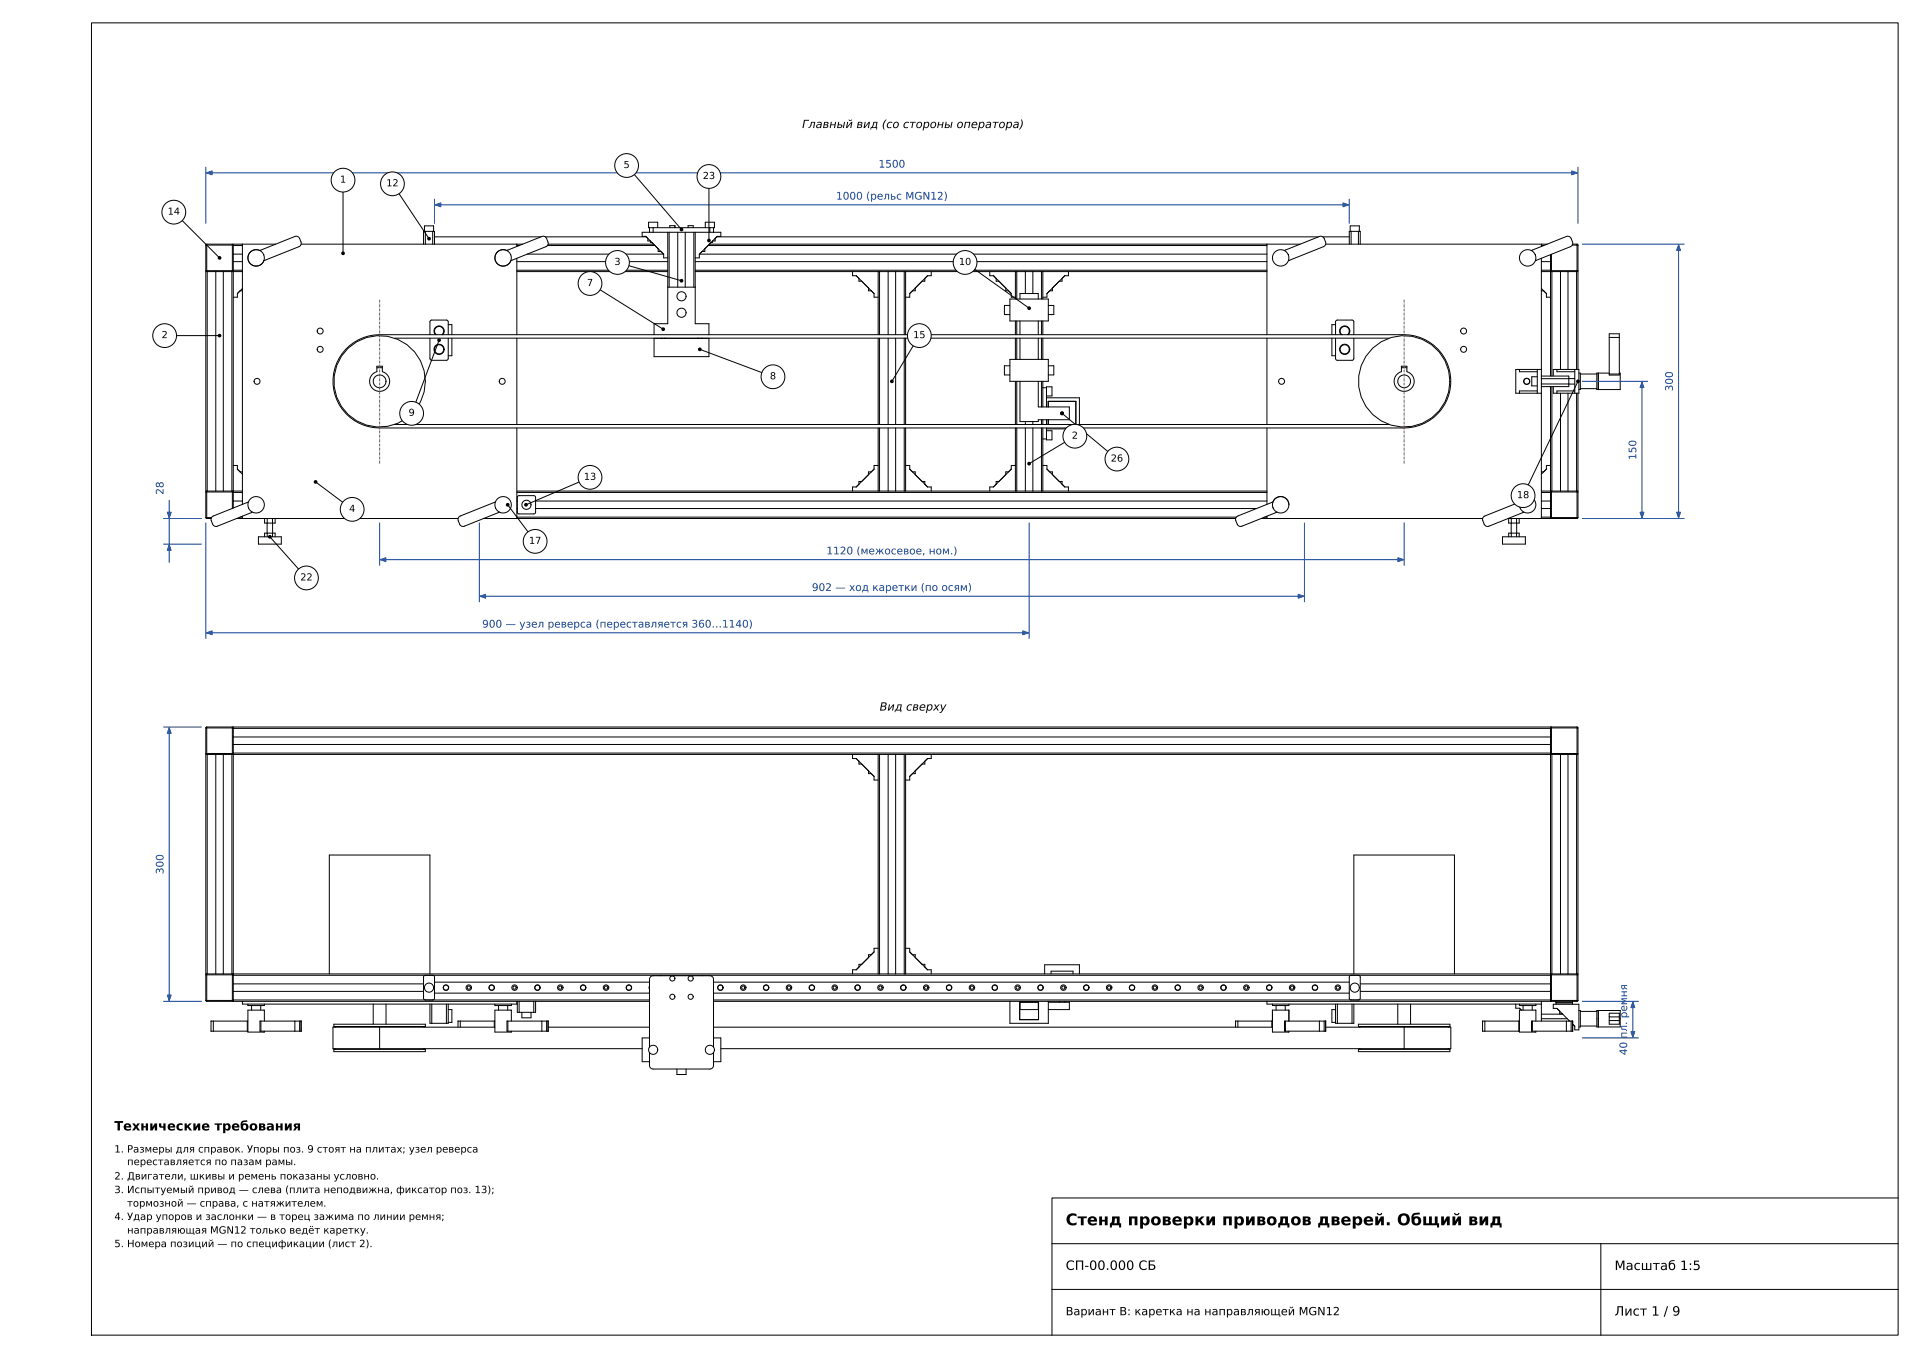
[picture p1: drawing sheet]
<svg xmlns="http://www.w3.org/2000/svg" width="420mm" height="297mm" viewBox="0 0 420 297" stroke-linecap="round" stroke-linejoin="round" font-family="sans-serif">
<g fill="none" stroke="#000" stroke-width=".22">
<path d="M20 5h395v287h-395zM38 46.4l10 10M45 53.6v5.6M45 59.2l.2 .2M45.2 53.4l-.2 .2M45.2 53.4v6l-.2-.2M45.2 53.4h5.6M45.3 59.4h-.3v48h.3M45.3 59.4h5.4M45.3 59.4v48M47.2 59.4v48M48.8 59.4v48"/>
<path d="M50.7 59.4h.3M50.7 59.4v48M50.8 53.4v6l.2-.2h-6M50.8 53.4l.2 .2h-6M50.8 53.4l.2 .2M51 59.2l-.2 .2M51 59.1v.3M51 53.7v5.4M51 59.4v48M51 59.4h2M51 57.2h2M51 55.6h2"/>
<path d="M51 59.1h2M51 53.7h2M53 53.4v56.9M54.7 55.1a2.24 2.24 0 0 1 2.2-.3l7.6-3.1h.6l.4 .5 .4 1-.4 .7-7.7 3.1a1.82 1.82 0 0 1-2.7 .9 1.82 1.82 0 0 1-.4-2.8zM60.3 53.4h-9.3v.3M65.8 53.4h48.5M92.8 50.6v-1.2h2v1.2M93 50.6h-.4v2.8M93 50.6h1.6M93 50.6v2.8M94.6 50.6h.4v2.8M94.6 50.6v2.8"/>
<path d="M95 51.8h23.3M108.7 55.1a2.24 2.24 0 0 1 2.2-.3l7.6-3.1h.6l.4 .5 .4 1-.4 .7-7.7 3.1a1.82 1.82 0 0 1-2.7 .9 1.82 1.82 0 0 1-.4-2.8zM113 59.4h33M113 57.2h33M113 53.4v.5M113 56.5v16.7M113 59.1h33M113 53.7h.5M115.3 55.6h29.8M119.2 51.8h22.1M119.7 53.7h23.5M119.8 53.4h23.1"/>
<path d="M141.6 52.1v.6h.6v.3h.3M142 50.8h.8M142 49.8h.8M142 49.8h-.2v-1.2h2v1.2M142 49.8v1M142 50.8h-1.6v.9h.8l3.9 3.9v.8h.9M142.8 50.8h12.4M142.8 49.8h12.4M142.8 49.8v1M143.9 54.4v.6h.6M146 50.8v20h-3v2.4M146.3 50.8v12"/>
<path d="M146.4 49.8v-.4h1.2v.4M148.2 50.8v12M149.8 50.8v12M150.4 49.8v-.4h1.2v.4M151.7 50.8v12M152 59.4h40M152 57.2h125M152 50.8v20h3v2.4M152 59.1h125M152.9 55.6h124.1M154.1 54.4v.6h-.6M154.2 49.8v-1.2h2v1.2h-.2"/>
<path d="M154.8 53.7h122.2M155.1 53.4h129.2M155.2 50.8h.8M155.2 49.8h.8M155.2 49.8v1M156 50.8h1.6v.9h-.8l-3.9 3.9v.8h-.9M156 49.8v1M156.4 52.1v.6h-.6v.3h-.3M156.7 51.8h131.6M186.4 59.4v.9h.8l3.9 3.9v.8h.9M192 59.4h.3M192 59.4v13.8"/>
<path d="M192.3 59.4h5.4M192.3 59.4v13.8M194.2 59.4v13.8M195.8 59.4v13.8M197.7 59.4h.3M197.7 59.4v13.8M198 59.4h24M198 59.4v13.8M203.6 59.4v.9h-.8l-3.9 3.9v.8h-.9M216.4 59.4v.9h.8l3.9 3.9v.8h.9M222 59.4h.3M222 59.4v6"/>
<path d="M222.3 59.4h5.4M222.3 59.4v6M224.2 59.4v4.8M225.8 59.4v4.8M227.7 59.4h.3M227.7 59.4v6M228 59.4h49M228 59.4v6M233.6 59.4v.9h-.8l-3.9 3.9v.8h-.9M277 53.4v19.8M280.8 54.8l7.7-3.1h.6l.4 .5 .4 1-.4 .7-7.8 3.1M289.2 51.8h5.8"/>
<path d="M289.8 53.4h48.5M295.2 50.6v-1.2h2v1.2M295.4 50.6h-.4v2.8M295.4 50.6h1.6M295.4 50.6v2.8M297 50.6h.4v2.8M297 50.6v2.8M334.8 54.8l7.7-3.1h.6l.4 .5 .4 1-.4 .7-7.8 3.1M337 59.4h2M337 57.2h2M337 53.4v.5M337 56.5v56.9"/>
<path d="M337 59.1h2M337 53.7h.5M339 59.1v.3M339 59.4h.3M339 55.7v3.4M339 59.4v22.8M339 59.2l.2 .2M339.2 55.6v3.8l-.2-.2h6M339.3 59.4h5.4M339.3 59.4v22.8M341.2 59.4v21.4M342.8 59.4v21.4"/>
<path d="M343.8 53.6h1.2M343.8 53.4h1M344.7 59.4h.3v21.4M344.7 59.4v21.4M344.8 53.4v6l.2-.2M344.8 53.4l.2 .2M345 59.2l-.2 .2M345 53.6v5.6M52.5 63.6h.5M53 63.1l-1.1 1.1v.8h-.9M75.6 76.4a10.2 10.2 0 0 1 7.4-3.2h224a10.2 10.2 0 0 1 10.2 10.2 10.2 10.2 0 0 1-10.2 10.2h-224a10.2 10.2 0 0 1-9.4-6.2 10.2 10.2 0 0 1 2-11zM86.3 74h217.4"/>
<path d="M94 74v4.4l.4 .4h3.2l.3-.2 .1-4.6M94 73.2v-2.8l.4-.4 3.5 .1 .1 .3v2.8M95.2 73.2a1.12 1.12 0 0 1 0-1.6 1.12 1.12 0 0 1 1.6 0 1.12 1.12 0 0 1 0 1.6M95.4 73.2a1 1 0 0 1-.1-1.5 1 1 0 0 1 1.4 0 1 1 0 0 1-.1 1.5M98 71h.8v2.2M98.8 74v3.8h-.8M113 74v18.8M143 74v4h12v-4M143 74h12M144.6 74h.1M145.4 74h.1M146 62.8h6"/>
<path d="M152.6 74h.1M153.4 74h.1M187.8 60.9v.6h.6M189.9 63v.6h.6M192 74v18.8M192.3 74v18.8M194.2 74v18.8M195.8 74v18.8M197.7 74v18.8M198 74v18.8M200.1 63v.6h-.6M202.2 60.9v.6h-.6"/>
<path d="M217.8 60.9v.6h.6M219.9 63v.6h.6M220.8 66.8h-1.2v2h1.2M220.8 65.4h8.4v4.8h-8.4zM220.8 78.6h8.4v4.8h-8.4zM222 70.2v3M222 74v4.6M222.3 70.2v3M222.3 74v4.6M223 65.4v-1.2h4v1.2M223 70.2v3M223 74v4.6"/>
<path d="M227 70.2v3M227 74v4.6M227.7 70.2v3M227.7 74v4.6M228 70.2v3M228 74v4.6M229.2 66.8h1.2v2h-1.2M230.1 63v.6h-.6M232.2 60.9v.6h-.6M277 74v18.8M291.2 74v3.8h.8M292 74v4.4l.4 .4h3.2l.3-.2 .1-4.6"/>
<path d="M292 73.2v-2.8l.4-.4 3.5 .1 .1 .3v2.8M292 71h-.8v2.2M293.2 73.2a1.12 1.12 0 0 1 0-1.6 1.12 1.12 0 0 1 1.6 0 1.12 1.12 0 0 1 0 1.6M293.4 73.2a1 1 0 0 1-.1-1.5 1 1 0 0 1 1.4 0 1 1 0 0 1-.1 1.5M337 63.1l1.1 1.1v.8h.9M337 63.6h.5M351.8 73.8v-.8h2.2v.8M351.8 73.8v8M351.8 73.8h2.2M354 73.8v8M82.4 80.5h1.2M82.4 80.1h1.2v1.2a2.2 2.2 0 0 1 1.2 3.4 2.2 2.2 0 0 1-3.6 0 2.2 2.2 0 0 1 1.2-3.4z"/>
<path d="M86.3 92.8h217.4M113 93.6v19.8M192 93.6v13.8M192.3 93.6v13.8M194.2 93.6v13.8M195.8 93.6v13.8M197.7 93.6v13.8M198 93.6v13.8M220.8 80h-1.2v2h1.2M222 83.4v9.4M222 93.6v13.8M222.3 83.4v9.4"/>
<path d="M222.3 93.6v13.8M223 83.4v8.8h4v-.4h6.8v-2.8h-6.8v-5.6M224.2 92.2v.6M224.2 93.6v13.8M225.8 92.2v.6M225.8 93.6v13.8M227.7 83.4v5.6M227.7 91.8v1M227.7 93.6v13.8M228 83.4v5.6M228 91.8v1M228 93.6v13.8"/>
<path d="M228 84.8h.8M228 96h.8M228.8 94.2h1.2v2h-1.2v-.2M228.8 84.8v-.2h1.2v2h-1.2M228.8 87h7.2v5.8M228.8 84.8v4.2M228.8 91.8v1M228.8 93.6v2.4M229.2 89v-1.2h6v5M229.2 91.8v1M229.2 80h1.2v2h-1.2M235.2 87.8v5"/>
<path d="M236 93.6v.2h-7.2M277 93.6v16.7M306.4 80.5h1.2M306.4 80.1h1.2v1.2a2.2 2.2 0 0 1 1.2 3.4 2.2 2.2 0 0 1-3.6 0 2.2 2.2 0 0 1 1.2-3.4zM332.2 80.8v.5h3.9M336.1 82.4h-1.2v2h1.2M336.1 80.8v5.2M336.1 85.5h-3.9v.5M337 80.8h-5.6v5.2h5.6M337 82.2h6v2.4h-6M337 84h6M339 84.6v22.8"/>
<path d="M339.3 84.6v22.8M339.6 82.2v-1.4h5.6v5.2h-5.6v-1.4M340.4 80.8v.5h3.9M341.2 86v21.4M342.8 86v21.4M343 84h1.3M344.3 85.5h-3.9v.5M344.3 82.8h-7.3M344.3 80.8v5.2M344.7 86v21.4M345 86v21.4h-.3M345.2 81.6h.3v3.6h-.3"/>
<path d="M345.5 81.8h3.6M345.5 85h3.6M349.4 81.6v3.6M351.8 81.6h-2.7v3.6h5.1v-3a.35 .35 0 0 0-.2-.6M351.8 81.8v.2h2.2v-.2M351.8 81.8h2.2M45 107.6v5.6M45 113.2l.2 .2M45 113.2h1.2M45 107.6l.2-.2v6M45 107.6h6l-.2-.2v3.8M45.2 107.4l-.2 .2"/>
<path d="M45.2 113.4h1M45.3 107.4h5.4M50.7 107.4h.3M50.8 107.4l.2 .2M51 107.4v.3M51 107.7v3.4M51 109.6h2M51 107.4h2M51 101.8h.9v.8l1.1 1.1M51 107.7h2M51.7 113.4h48.5M52.5 113.1h.5"/>
<path d="M52.5 103.2h.5M53 112.9v.5M54.3 109.8l-7.7 3.1-.4 .4v.6l.5 1 .7 .2 7.8-3.1M56.5 117.4h5v1.6h-5zM57.8 113.4v1h2.4v-1M57.9 117.4v-.8h2.2v.8M58.4 114.4v2.2M58.4 113.4v1M58.4 116.6v.8M59.6 113.4v4M105.7 113.4h164.5M108.3 109.8l-7.7 3.1-.4 .4v.6l.5 1 .7 .2 7.8-3.1"/>
<path d="M113 111.2h.1M113 109.6h.1M113 107.4h79M113 113.1h157.3M113 107.7h164M113.2 108.5l.3-.1 3.5 .1 .1 .3-.1 3.5-.3 .1-3.5-.1-.1-.3zM117.1 111.2h157.6M117.1 109.6h159.9M188.4 105.3h-.6v.6M190.5 103.2h-.6v.6M192 107.4h.3M192 101.8h-.9v.8l-3.9 3.9h-.8v.9"/>
<path d="M192.3 107.4h5.4M197.7 107.4h.3M198 107.4h24M198 101.8h.9v.8l3.9 3.9h.8v.9M199.5 103.2h.6v.6M201.6 105.3h.6v.6M218.4 105.3h-.6v.6M220.5 103.2h-.6v.6M222 107.4h.3M222 101.8h-.9v.8l-3.9 3.9h-.8v.9M222.3 107.4h5.4M227.7 107.4h.3"/>
<path d="M228 107.4h49M228 101.8h.9v.8l3.9 3.9h.8v.9M229.5 103.2h.6v.6M231.6 105.3h.6v.6M275.7 113.4h48.5M276.5 113.1h.5M277 112.9v.5M281.8 110.4a1.89 1.89 0 0 0-1.6-1.7 1.89 1.89 0 0 0-2 1.1l-7.7 3.1-.4 .7 .4 1.1 .4 .4h.6l7.7-3.1M328.5 117.4h5v1.6h-5zM329.8 113.4v1h2.4v-1M329.8 117.4v-.8h2.4v.8M330.4 113.4v4"/>
<path d="M331.6 116.6v.8M331.6 113.4v1M331.6 114.4v2.2M332.3 109.8l-7.7 3.1-.4 .4v.6l.5 1 .7 .2 7.8-3.1M337 111.2h2M337 109.6h2M337 107.4h2M337 103.2h.5M337 113.1h2M337 107.7h2M339 113.1v.3h-9.3M339 107.4v.3"/>
<path d="M339 107.4h.3M339 107.7v5.4M339 101.8h-.9v.8l-1.1 1.1M339 113.2l.2 .2M339.2 107.4l-.2 .2M339.2 113.4h5.6M339.3 107.4h5.4M344.8 107.4l.2 .2M345 113.2l-.2 .2M345 113.2h-6l.2 .2M345 107.6h-6l.2-.2v6M345 107.6l-.2-.2v6"/>
<path d="M345 107.6v5.6M45 159.2v5.6M45.2 159l-.2 .2M45.2 159v6l-.2-.2M45.2 159h5.6M50.8 159v6l.2-.2h-6M50.8 159l.2 .2h-6M50.8 159l.2 .2M51 159.3v-.3h288v.3M51 159.3v5.4M51 159.3h288M339 159.3v5.4"/>
<path d="M339.2 159l-.2 .2M339.2 159v6l-.2-.2h6M339.2 159h5.6M339.2 159l-.2 .2h6M344.8 159v6l.2-.2M344.8 159l.2 .2M345 159.2v5.6M45 164.8l.2 .2M45.3 165h-.3v48h.3M45.3 165v48M45.3 165h5.4M47.2 165v48"/>
<path d="M48.8 165v48M50.7 165h.3M50.7 165v48M51 164.8l-.2 .2M51 164.7v.3M51 165v48M51 161.2h288M51 162.8h288M51 165h141M51 164.7h288M186.4 165v.9h.8l3.9 3.9v.8h.9M187.8 166.5v.6h.6"/>
<path d="M189.9 168.6v.6h.6M192 165h.3M192 165v48M192.3 165v48M192.3 165h5.4M194.2 165v48M195.8 165v48M197.7 165h.3M197.7 165v48M198 165v48M198 165h141M200.1 168.6v.6h-.6"/>
<path d="M202.2 166.5v.6h-.6M203.6 165v.9h-.8l-3.9 3.9v.8h-.9M339 164.7v.3M339 165h.3M339 165v48M339 164.8l.2 .2M339.3 165v48M339.3 165h5.4M341.2 165v48M342.8 165v48M344.7 165h.3v48h-.3M344.7 165v48"/>
<path d="M345 164.8l-.2 .2M45 213.2v5.6M45 213.2l.2-.2v6M45 213.2h6l-.2-.2v6M45 218.8l.2 .2M45 218.8h6l-.2 .2M45.2 213l-.2 .2M45.2 219h5.6M45.3 213h5.4M50.7 213h.3M50.8 213l.2 .2M51 218.8l-.2 .2"/>
<path d="M51 213v.3M51 218.7v.3h91M51 213.3v5.4M51 213h141M51 215.2h41.6M51 216.8h41.6M51 213.3h288M51 218.7h91M53 219v.6h60v-.6M54.2 219.6v.3h3.6v-.3M55 219.9v1M57 219.9v1"/>
<path d="M72 213v-26h22v26M81.6 219.6v4.4M84.4 219.6v4.4M93 213.3l-.3 .1-.1 .3v4.6l.4 .4M94 219.6v4.2h.4M94.4 219.6v4.2M94.6 213.3l.3 .1 .1 .3v4.6l-.4 .4M95 217.2h47M95 214.8h47M97.6 219.6v4.2M98 219.6v4.2h-.4M108.2 219.6v.3h3.6v-.3"/>
<path d="M109 219.9v1M111 219.9v1M113.1 219v2.4h.4M113.5 219v2.4M116.7 219v2.4M117.1 219v2.4h-.4M142 215.7v.6M144.5 213.3v.1M153.5 213.3v.1M156 217.2h139M156 214.8h139M156 218.7h183"/>
<path d="M188.4 210.9h-.6v.6M190.5 208.8h-.6v.6M192 213h.3M192 207.4h-.9v.8l-3.9 3.9h-.8v.9M192.3 213h5.4M197.7 213h.3M198 207.4h.9v.8l3.9 3.9h.8v.9M198 213h141M199.5 208.8h.6v.6M201.6 210.9h.6v.6M220.8 219v4.8h8.4v-4.8M222.9 219.1h4.2v3.9h-4.2z"/>
<path d="M227 219.2v1.6M227.1 219.2h-4.1v1.6h4.1M228.4 213v-2h7.6v2M229.2 219.2h4.6v1.6h-4.6M229.8 213v-.6h4.8v.6M231.6 219v.2M232.8 219v.2M277 219v.6h60M278.2 219.6v.3h3.6v-.3M279 219.9v1M281 219.9v1M292 219.6v4.2h.4"/>
<path d="M292.4 219.6v4.2M295.4 213.3l-.3 .1-.1 .3v4.6l.4 .4M295.6 219.6v4.2M296 213v-26h22v26M296 219.6v4.2h-.4M297 213.3l.3 .1 .1 .3v4.6l-.4 .4M297.4 215.2h41.6M297.4 216.8h41.6M305.6 219.6v4.4M308.4 219.6v4.4M331.4 219.6v.9h.8l.4 .4M332.2 219.6v.3h3.6v-.3"/>
<path d="M333 219.9v1M335 219.9v1M337 219v4.3M339 213v.3M339 218.7v.3h-183M339 213h.3M339 213.3v5.4M339 218.8l.2 .2M339.2 213l-.2 .2M339.2 219h5.6M339.3 213h5.4M340.2 219.3h3.6"/>
<path d="M340.2 219v.6M343.8 219v.6M344.8 213l.2 .2M345 218.8l-.2 .2M345 213.2h-6l.2-.2v6M345 213.2l-.2-.2v6M345 213.2v5.6M345 218.8h-6l.2 .2M46.1 223.3h.1M46.1 223.3h.5M46.1 225.5h.1M46.1 225.5h.5"/>
<path d="M46.1 223.3v2.2M46.6 223.3h7.5M46.6 225.5h7.5M46.6 223.3v2.2M54.1 223.3h.1M54.1 225.5h.1M54.1 223.3v2.2M57 223.3h-.2v2.2h.2M57 223.3h7.5M57 225.5h7.5M57 223.3v2.2M57.8 223.3v-2.4h-3.6v4.8h3.6v-.2"/>
<path d="M64.5 223.3h1M64.5 225.5h1M64.5 223.3v2.2M65.5 223.3h.3M65.5 225.5h.3M65.5 223.3v2.2M65.8 223.3v2.2M73 224.5v-.5h20v.5M73 229.5v.5h20v-.5M73 229.5h20M73 224.5h20M73 224.5l.4 .2"/>
<path d="M73.4 229.4l-.4 .1M83 224.7h-10.2v4.7h10.2M83 224.7h25.2M83 229.4h57.4M83 224.7v4.7M92.6 229.4l.4 .1M93 224.5l-.4 .2M94.4 223.8h3.2M98 220.8h.8v2.8h-.8M100.1 223.3h.1M100.1 223.3h.5M100.1 223.3v1.4"/>
<path d="M100.6 223.3h7.5M100.6 223.3v1.4M108.1 223.3h.1M108.1 223.3v1.4M111 223.3h-.2v2.2h.2M111 223.3h7.5M111 225.5h7.5M111 223.3v2.2M111.8 223.3v-2.4h-3.6v4.8h3.6v-.2M113.5 221.4h3.2M114.1 221.4v1.2h2v-1.2M118.5 223.3h1"/>
<path d="M118.5 225.5h1M118.5 223.3v2.2M119.5 223.3h.3M119.5 225.5h.3M119.5 223.3v2.2M119.8 223.3v2.2M119.9 224.7h22.1M142 229v-14.8l.3-.6 .5-.2h12.4l.6 .3 .2 .5v14.8M142 230.2v3l.3 .4 .5 .2h12.6l.4-.3 .2-.4v-2.9M142 227h-1.6v5.2h1.6M148 233.8v1.2h2v-1.2M156 227h1.6v5.2h-1.6"/>
<path d="M156 224.7h122.2M157.6 229.4h149.4M270.1 223.3h.1M270.1 223.3h.5M270.1 223.3v1.4M270.6 223.3h7.5M270.6 223.3v1.4M278.1 223.3h.1M278.1 223.3v1.4M281 223.3h-.2v2.2h.2M281 223.3h7.5M281 225.5h7.5"/>
<path d="M281 223.3v2.2M281.8 223.3v-2.4h-3.6v4.8h3.6v-.2M288.5 223.3h1M288.5 225.5h1M288.5 223.3v2.2M289.5 223.3h.3M289.5 225.5h.3M289.5 223.3v2.2M289.8 223.3v2.2M289.9 224.7h17.1M292 220.8h-.8v2.8h.8M292.4 223.8h3.2"/>
<path d="M297 224.5v-.5h20v.5M297 229.5v.5h20v-.5M297 229.5h20M297 224.5h20M297 224.5l.4 .2M297.4 229.4l-.4 .1M307 224.7h10.2v4.7h-10.2M307 224.7v4.7M316.6 229.4l.4 .1M317 224.5l-.4 .2M324.1 223.3h.1M324.1 223.3h.5"/>
<path d="M324.1 225.5h.1M324.1 225.5h.5M324.1 223.3v2.2M324.6 223.3h7.5M324.6 225.5h7.5M324.6 223.3v2.2M332.1 223.3h.1M332.1 225.5h.1M332.1 223.3v2.2M335 223.3h-.2v2.2h.2M335 223.3h7.5M335 225.5h7.5"/>
<path d="M335 223.3v2.2M335.8 223.3v-2.4h-3.6v4.8h3.6v-.2M337 222.8h5.7M337 221.8h4.7M341 221.1v.6h.6M342.5 223.3h1M342.5 225.5h1M342.5 223.3v2.2M343 223.1v.2M343.2 223.3l-2.8-2.8h-.8v-.9h5.6v5.6h-.9v-.8l-.4-.4M343.5 223.3h.3M343.5 225.5h.3"/>
<path d="M343.5 223.3v2.2M343.8 223.3v2.2M345.2 221h.3v3.6h-.3M345.5 221.2h3.6M345.5 224.4h3.6M349.1 221h5.1v3.6h-5.1zM349.4 221v3.6M351.8 223.2v.8h2.2v-.8M351.8 222.4v-.8h2.2v.8M351.8 222.4v.8M351.8 223.2h2.2M351.8 222.4h2.2"/>
<path d="M354 222.4v.8M230 272h185M350 272v20M415 262h-185v30M230 282h185"/>
<circle cx="56" cy="56.4" r="1.8"/>
<circle cx="110" cy="56.4" r="1.8"/>
<circle cx="280" cy="56.4" r="1.8"/>
<circle cx="334" cy="56.4" r="1.8"/>
<circle cx="70" cy="76.4" r=".65"/>
<circle cx="70" cy="72.4" r=".65"/>
<circle cx="96" cy="76.4" r="1.12"/>
<circle cx="96" cy="76.4" r="1"/>
<circle cx="149" cy="68.4" r="1"/>
<circle cx="149" cy="64.8" r="1"/>
<circle cx="294" cy="76.4" r="1.12"/>
<circle cx="294" cy="76.4" r="1"/>
<circle cx="320" cy="72.4" r=".65"/>
<circle cx="320" cy="76.4" r=".65"/>
<circle cx="56.2" cy="83.4" r=".65"/>
<circle cx="83" cy="83.4" r="10"/>
<circle cx="83" cy="83.4" r="1.4"/>
<circle cx="109.8" cy="83.4" r=".65"/>
<circle cx="232.2" cy="90.4" r=".32"/>
<circle cx="280.2" cy="83.4" r=".65"/>
<circle cx="307" cy="83.4" r="1.4"/>
<circle cx="307" cy="83.4" r="10"/>
<circle cx="333.8" cy="83.4" r=".65"/>
<circle cx="56" cy="110.4" r="1.8"/>
<circle cx="110" cy="110.4" r="1.8"/>
<circle cx="115.1" cy="110.4" r="1"/>
<circle cx="280" cy="110.4" r="1.8"/>
<circle cx="334" cy="110.4" r="1.8"/>
<circle cx="93.8" cy="216" r="1"/>
<circle cx="97.5" cy="216" r=".6"/>
<circle cx="97.5" cy="216" r=".56"/>
<circle cx="102.5" cy="216" r=".35"/>
<circle cx="102.5" cy="216" r=".6"/>
<circle cx="107.5" cy="216" r=".56"/>
<circle cx="107.5" cy="216" r=".6"/>
<circle cx="112.5" cy="216" r=".6"/>
<circle cx="112.5" cy="216" r=".35"/>
<circle cx="117.5" cy="216" r=".56"/>
<circle cx="117.5" cy="216" r=".6"/>
<circle cx="122.5" cy="216" r=".35"/>
<circle cx="122.5" cy="216" r=".6"/>
<circle cx="127.5" cy="216" r=".6"/>
<circle cx="127.5" cy="216" r=".56"/>
<circle cx="132.5" cy="216" r=".35"/>
<circle cx="132.5" cy="216" r=".6"/>
<circle cx="137.5" cy="216" r=".56"/>
<circle cx="137.5" cy="216" r=".6"/>
<circle cx="147" cy="218" r=".56"/>
<circle cx="147" cy="214" r=".56"/>
<circle cx="151" cy="218" r=".56"/>
<circle cx="151" cy="214" r=".56"/>
<circle cx="157.5" cy="216" r=".6"/>
<circle cx="157.5" cy="216" r=".56"/>
<circle cx="162.5" cy="216" r=".35"/>
<circle cx="162.5" cy="216" r=".6"/>
<circle cx="167.5" cy="216" r=".6"/>
<circle cx="167.5" cy="216" r=".56"/>
<circle cx="172.5" cy="216" r=".6"/>
<circle cx="172.5" cy="216" r=".35"/>
<circle cx="177.5" cy="216" r=".56"/>
<circle cx="177.5" cy="216" r=".6"/>
<circle cx="182.5" cy="216" r=".35"/>
<circle cx="182.5" cy="216" r=".6"/>
<circle cx="187.5" cy="216" r=".56"/>
<circle cx="187.5" cy="216" r=".6"/>
<circle cx="192.5" cy="216" r=".6"/>
<circle cx="192.5" cy="216" r=".35"/>
<circle cx="197.5" cy="216" r=".56"/>
<circle cx="197.5" cy="216" r=".6"/>
<circle cx="202.5" cy="216" r=".35"/>
<circle cx="202.5" cy="216" r=".6"/>
<circle cx="207.5" cy="216" r=".56"/>
<circle cx="207.5" cy="216" r=".6"/>
<circle cx="212.5" cy="216" r=".35"/>
<circle cx="212.5" cy="216" r=".6"/>
<circle cx="217.5" cy="216" r=".6"/>
<circle cx="217.5" cy="216" r=".56"/>
<circle cx="222.5" cy="216" r=".6"/>
<circle cx="222.5" cy="216" r=".35"/>
<circle cx="227.5" cy="216" r=".56"/>
<circle cx="227.5" cy="216" r=".6"/>
<circle cx="232.5" cy="216" r=".35"/>
<circle cx="232.5" cy="216" r=".6"/>
<circle cx="237.5" cy="216" r=".56"/>
<circle cx="237.5" cy="216" r=".6"/>
<circle cx="242.5" cy="216" r=".35"/>
<circle cx="242.5" cy="216" r=".6"/>
<circle cx="247.5" cy="216" r=".6"/>
<circle cx="247.5" cy="216" r=".56"/>
<circle cx="252.5" cy="216" r=".6"/>
<circle cx="252.5" cy="216" r=".35"/>
<circle cx="257.5" cy="216" r=".56"/>
<circle cx="257.5" cy="216" r=".6"/>
<circle cx="262.5" cy="216" r=".35"/>
<circle cx="262.5" cy="216" r=".6"/>
<circle cx="267.5" cy="216" r=".56"/>
<circle cx="267.5" cy="216" r=".6"/>
<circle cx="272.5" cy="216" r=".35"/>
<circle cx="272.5" cy="216" r=".6"/>
<circle cx="277.5" cy="216" r=".6"/>
<circle cx="277.5" cy="216" r=".56"/>
<circle cx="282.5" cy="216" r=".6"/>
<circle cx="282.5" cy="216" r=".35"/>
<circle cx="287.5" cy="216" r=".56"/>
<circle cx="287.5" cy="216" r=".6"/>
<circle cx="292.5" cy="216" r=".35"/>
<circle cx="292.5" cy="216" r=".6"/>
<circle cx="296.2" cy="216" r="1"/>
<circle cx="142.8" cy="229.6" r="1"/>
<circle cx="155.2" cy="229.6" r="1"/>
</g>
<g fill="none" stroke="#0b3d91" stroke-width=".22">
<path d="M45 36.6v12.2M45.1 37.8h299.8M345 36.6v12.2M95 43.6v5.2M95.1 44.8h199.8M295 43.6v5.2M346 53.4h22.2M367 53.5v59.8M346 83.4h14.2M359 83.5v29.8M35.8 113.4h8.2M35.8 119h8.2"/>
<path d="M37 119.1v3.9M37 109.4v3.9M37 113.4v5.6M45 114.4v25.2M83 114.4v9.2M104.8 114.4v17.2M225 114.4v25.2M285.2 114.4v17.2M307 114.4v9.2M346 113.4h22.2M45.1 138.4h179.8M83.1 122.4h223.8"/>
<path d="M104.9 130.4h180.2M35.8 159h8.2M37 159.1v59.8M35.8 219h8.2M346 219h12.2M357 219.1v7.8M346 227h12.2"/>
</g>
<g fill="#0b3d91" stroke="#0b3d91" stroke-width=".22">
<path d="M343.6 37.4l1.3 .4-1.3 .4z"/>
<path d="M45.1 37.8l1.3-.4v.8z"/>
<path d="M293.6 44.4l1.3 .4-1.3 .4z"/>
<path d="M95.1 44.8l1.3-.4v.8z"/>
<path d="M305.6 122l1.3 .4-1.3 .4z"/>
<path d="M83.1 122.4l1.3-.4v.8z"/>
<path d="M283.8 130l1.3 .4-1.3 .4z"/>
<path d="M104.9 130.4l1.3-.4v.8z"/>
<path d="M223.6 138l1.3 .4-1.3 .4z"/>
<path d="M45.1 138.4l1.3-.4v.8z"/>
<path d="M367 53.5l.4 1.3h-.8z"/>
<path d="M366.6 112h.8l-.4 1.3z"/>
<path d="M359 83.5l.4 1.3h-.8z"/>
<path d="M358.6 112h.8l-.4 1.3z"/>
<path d="M37 119.1l.4 1.3h-.8z"/>
<path d="M36.6 112h.8l-.4 1.3z"/>
<path d="M36.6 217.6h.8l-.4 1.3z"/>
<path d="M37 159.1l.4 1.3h-.8z"/>
<path d="M356.6 225.6h.8l-.4 1.3z"/>
<path d="M357 219.1l.4 1.3h-.8z"/>
</g>
<path d="M83 101.4v-36M307 101.4v-36" fill="none" stroke="#c0392b" stroke-width=".22" stroke-dasharray=".6 .1 .1 .1" stroke-linecap="butt"/>
<circle cx="48" cy="56.4" r=".23" fill="#000" stroke="#000" stroke-width=".35"/>
<circle cx="38" cy="46.4" r="2.6" fill="#fff" stroke="#000" stroke-width=".22"/>
<path d="M75 39.4v16" fill="none" stroke="#000" stroke-width=".22"/>
<circle cx="75" cy="55.4" r=".23" fill="#000" stroke="#000" stroke-width=".35"/>
<circle cx="75" cy="39.4" r="2.6" fill="#fff" stroke="#000" stroke-width=".22"/>
<path d="M36 73.4h12" fill="none" stroke="#000" stroke-width=".22"/>
<circle cx="48" cy="73.4" r=".23" fill="#000" stroke="#000" stroke-width=".35"/>
<circle cx="36" cy="73.4" r="2.6" fill="#fff" stroke="#000" stroke-width=".22"/>
<path d="M69 105.4l8 6" fill="none" stroke="#000" stroke-width=".22"/>
<circle cx="69" cy="105.4" r=".23" fill="#000" stroke="#000" stroke-width=".35"/>
<circle cx="77" cy="111.4" r="2.6" fill="#fff" stroke="#000" stroke-width=".22"/>
<path d="M137 36.2l12 14" fill="none" stroke="#000" stroke-width=".22"/>
<circle cx="149" cy="50.2" r=".23" fill="#000" stroke="#000" stroke-width=".35"/>
<circle cx="137" cy="36.2" r="2.6" fill="#fff" stroke="#000" stroke-width=".22"/>
<path d="M135 57.4l14 4" fill="none" stroke="#000" stroke-width=".22"/>
<circle cx="149" cy="61.4" r=".23" fill="#000" stroke="#000" stroke-width=".35"/>
<circle cx="135" cy="57.4" r="2.6" fill="#fff" stroke="#000" stroke-width=".22"/>
<path d="M129 62l16 10" fill="none" stroke="#000" stroke-width=".22"/>
<circle cx="145" cy="72" r=".23" fill="#000" stroke="#000" stroke-width=".35"/>
<circle cx="129" cy="62" r="2.6" fill="#fff" stroke="#000" stroke-width=".22"/>
<path d="M153 76.4l16 6" fill="none" stroke="#000" stroke-width=".22"/>
<circle cx="153" cy="76.4" r=".23" fill="#000" stroke="#000" stroke-width=".35"/>
<circle cx="169" cy="82.4" r="2.6" fill="#fff" stroke="#000" stroke-width=".22"/>
<path d="M96 74.4l-6 16" fill="none" stroke="#000" stroke-width=".22"/>
<circle cx="96" cy="74.4" r=".23" fill="#000" stroke="#000" stroke-width=".35"/>
<circle cx="90" cy="90.4" r="2.6" fill="#fff" stroke="#000" stroke-width=".22"/>
<path d="M211 57.4l14 10" fill="none" stroke="#000" stroke-width=".22"/>
<circle cx="225" cy="67.4" r=".23" fill="#000" stroke="#000" stroke-width=".35"/>
<circle cx="211" cy="57.4" r="2.6" fill="#fff" stroke="#000" stroke-width=".22"/>
<path d="M232.2 90.4l12 10" fill="none" stroke="#000" stroke-width=".22"/>
<circle cx="232.2" cy="90.4" r=".23" fill="#000" stroke="#000" stroke-width=".35"/>
<circle cx="244.2" cy="100.4" r="2.6" fill="#fff" stroke="#000" stroke-width=".22"/>
<path d="M235 95.4l-10 6" fill="none" stroke="#000" stroke-width=".22"/>
<circle cx="225" cy="101.4" r=".23" fill="#000" stroke="#000" stroke-width=".35"/>
<circle cx="235" cy="95.4" r="2.6" fill="#fff" stroke="#000" stroke-width=".22"/>
<path d="M155 38.6v14" fill="none" stroke="#000" stroke-width=".22"/>
<circle cx="155" cy="52.6" r=".23" fill="#000" stroke="#000" stroke-width=".35"/>
<circle cx="155" cy="38.6" r="2.6" fill="#fff" stroke="#000" stroke-width=".22"/>
<path d="M85.8 40.2l8 12" fill="none" stroke="#000" stroke-width=".22"/>
<circle cx="93.8" cy="52.2" r=".23" fill="#000" stroke="#000" stroke-width=".35"/>
<circle cx="85.8" cy="40.2" r="2.6" fill="#fff" stroke="#000" stroke-width=".22"/>
<path d="M345 83.4l-12 25" fill="none" stroke="#000" stroke-width=".22"/>
<circle cx="345" cy="83.4" r=".23" fill="#000" stroke="#000" stroke-width=".35"/>
<circle cx="333" cy="108.4" r="2.6" fill="#fff" stroke="#000" stroke-width=".22"/>
<path d="M59 117.4l8 9" fill="none" stroke="#000" stroke-width=".22"/>
<circle cx="59" cy="117.4" r=".23" fill="#000" stroke="#000" stroke-width=".35"/>
<circle cx="67" cy="126.4" r="2.6" fill="#fff" stroke="#000" stroke-width=".22"/>
<path d="M111 110.4l6 8" fill="none" stroke="#000" stroke-width=".22"/>
<circle cx="111" cy="110.4" r=".23" fill="#000" stroke="#000" stroke-width=".35"/>
<circle cx="117" cy="118.4" r="2.6" fill="#fff" stroke="#000" stroke-width=".22"/>
<path d="M201 73.4l-6 10" fill="none" stroke="#000" stroke-width=".22"/>
<circle cx="195" cy="83.4" r=".23" fill="#000" stroke="#000" stroke-width=".35"/>
<circle cx="201" cy="73.4" r="2.6" fill="#fff" stroke="#000" stroke-width=".22"/>
<path d="M129 104.4l-14 6" fill="none" stroke="#000" stroke-width=".22"/>
<circle cx="115" cy="110.4" r=".23" fill="#000" stroke="#000" stroke-width=".35"/>
<circle cx="129" cy="104.4" r="2.6" fill="#fff" stroke="#000" stroke-width=".22"/>
<text font-size="3.5" x="233" y="268">Стенд проверки приводов дверей. Общий вид</text>
<g font-size="2.8">
<text x="25" y="247.2">Технические требования</text>
<text x="233" y="277.7">СП-00.000 СБ</text>
<text x="353" y="277.8">Масштаб 1:5</text>
<text x="353" y="287.7">Лист 1 / 9</text>
</g>
<g font-size="2.5">
<text x="175.4" y="28">Главный вид (со стороны оператора)</text>
<text x="192.3" y="155.4">Вид сверху</text>
<text x="233" y="287.6">Вариант В: каретка на направляющей MGN12</text>
</g>
<g font-size="2.3" fill="#0b3d91">
<text x="192.1" y="36.6">1500</text>
<text x="182.8" y="43.6">1000 (рельс MGN12)</text>
<text x="365.7" y="85.6" transform="rotate(-90 365.7 85.6)">300</text>
<text x="357.7" y="100.6" transform="rotate(-90 357.7 100.6)">150</text>
<text x="35.7" y="108.2" transform="rotate(-90 35.7 108.2)">28</text>
<text x="180.7" y="121.2">1120 (межосевое, ном.)</text>
<text x="177.5" y="129.2">902 — ход каретки (по осям)</text>
<text x="105.4" y="137.2">900 — узел реверса (переставляется 360…1140)</text>
<text x="35.7" y="191.2" transform="rotate(-90 35.7 191.2)">300</text>
<text x="355.7" y="230.8" transform="rotate(-90 355.7 230.8)">40 пл. ремня</text>
</g>
<g font-size="2.2">
<text x="25" y="252.1">1. Размеры для справок. Упоры поз. 9 стоят на плитах; узел реверса</text>
<text x="25" y="258">2. Двигатели, шкивы и ремень показаны условно.</text>
<text x="27.8" y="254.8">переставляется по пазам рамы.</text>
<text x="25" y="260.9">3. Испытуемый привод — слева (плита неподвижна, фиксатор поз. 13);</text>
<text x="27.8" y="263.9">тормозной — справа, с натяжителем.</text>
<text x="25" y="266.8">4. Удар упоров и заслонки — в торец зажима по линии ремня;</text>
<text x="27.8" y="269.8">направляющая MGN12 только ведёт каретку.</text>
<text x="25" y="272.7">5. Номера позиций — по спецификации (лист 2).</text>
</g>
<g font-size="2.1">
<text x="74.3" y="39.9">1</text>
<text x="84.5" y="40.7">12</text>
<text x="136.3" y="36.7">5</text>
<text x="153.7" y="39.1">23</text>
<text x="36.7" y="46.9">14</text>
<text x="134.3" y="57.9">3</text>
<text x="209.7" y="57.9">10</text>
<text x="128.3" y="62.5">7</text>
<text x="35.3" y="73.9">2</text>
<text x="199.7" y="73.9">15</text>
<text x="168.3" y="82.9">8</text>
<text x="89.3" y="90.9">9</text>
<text x="234.3" y="95.9">2</text>
<text x="242.9" y="100.9">26</text>
<text x="127.7" y="104.9">13</text>
<text x="76.3" y="111.9">4</text>
<text x="331.7" y="108.9">18</text>
<text x="115.7" y="118.9">17</text>
<text x="65.7" y="126.9">22</text>
</g>
</svg>
